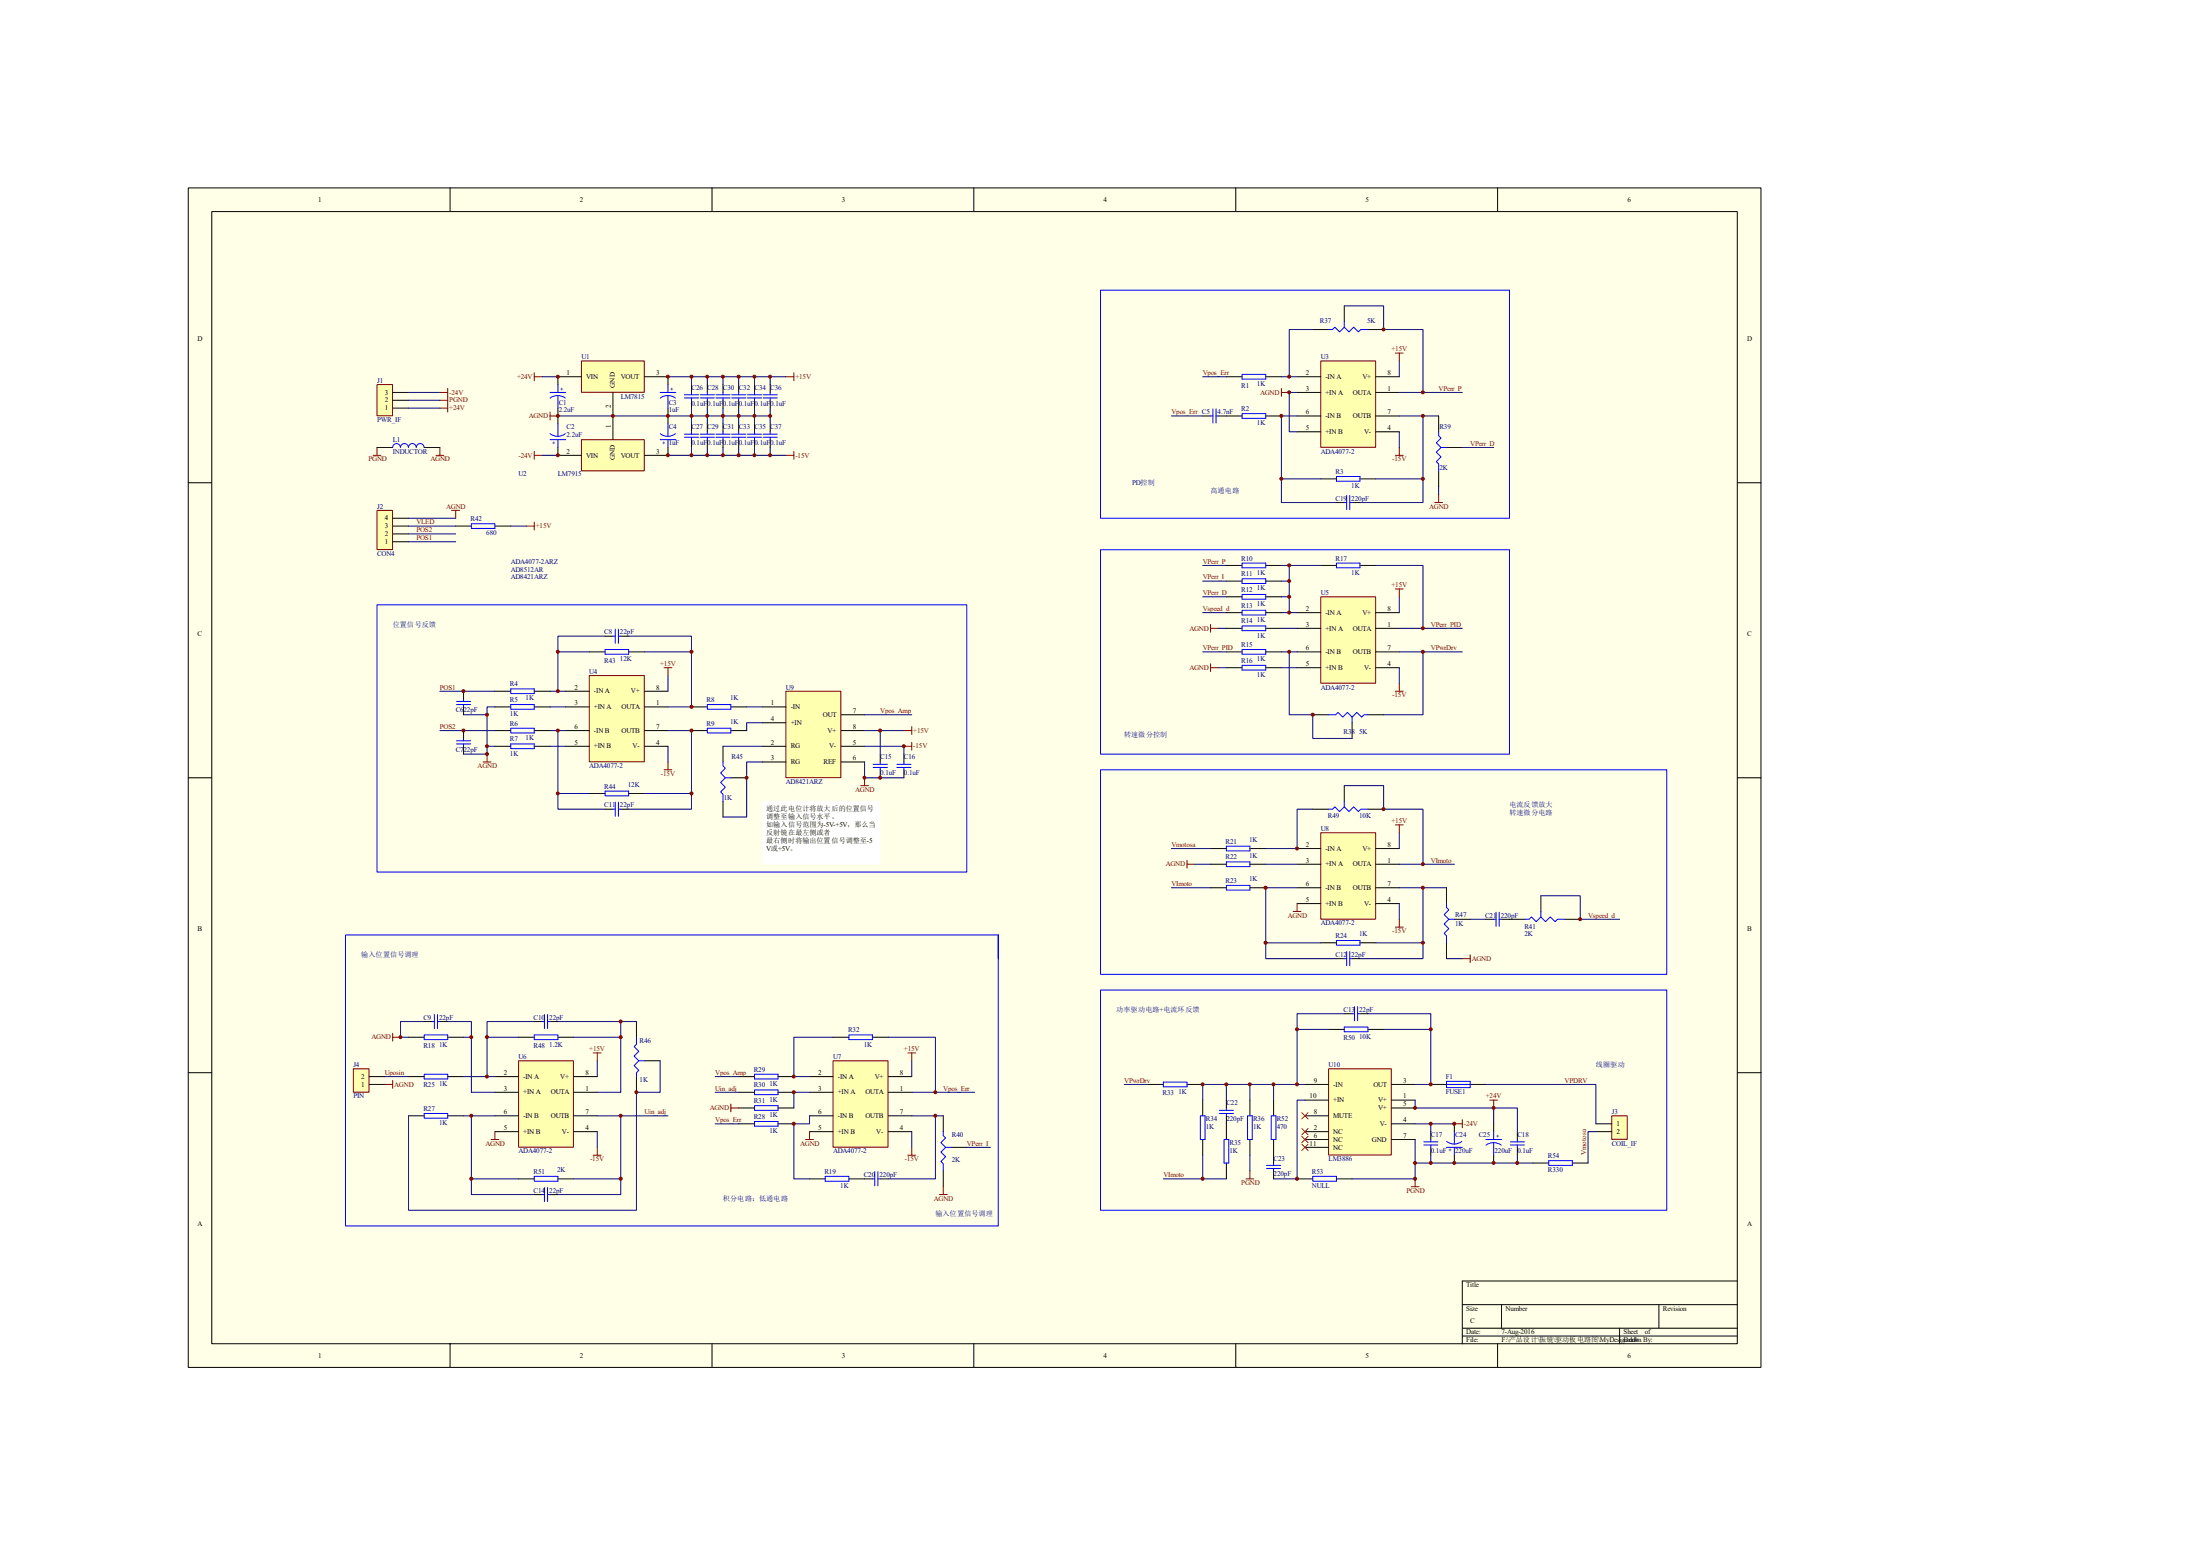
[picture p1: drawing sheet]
<svg xmlns="http://www.w3.org/2000/svg" width="297mm" height="210mm" viewBox="0 0 297 210" stroke-linecap="round" stroke-linejoin="round" font-family="sans-serif">
<path d="M25.4 25.4h212.4v159.1h-212.4z" fill="#ffffe8"/>
<g fill="none" stroke="#000" stroke-width=".14">
<path d="M25.4 25.4h212.4v159.1h-212.4zM28.6 28.6h206v152.7h-206zM60.8 25.4v3.2M96.1 25.4v3.2M131.5 25.4v3.2M166.9 25.4v3.2M202.2 25.4v3.2M25.4 65.2h3.2M234.6 65.2h3.2M25.4 105h3.2M234.6 105h3.2M25.4 144.8h3.2"/>
<path d="M234.6 144.8h3.2M197.4 176.1h37.2M197.4 179.2h37.2M202.7 176.1v3.1M218.7 179.2v2.2M224 176.1v3.1M234.6 172.9h-37.2v8.5M60.8 181.4v3.2M96.1 181.4v3.2M131.5 181.4v3.2M166.9 181.4v3.2M197.4 180.3h37.2"/>
<path d="M202.2 181.4v3.2"/>
</g>
<path d="M79.6 91.2h7.4v11.6h-7.4z" fill="#ffffb0"/>
<path d="M79.6 91.2h7.4v11.6h-7.4zM65.2 102.8h1.1M65.8 101.8v1" fill="none" stroke="#800000" stroke-width=".14"/>
<g fill="none" stroke="#000" stroke-width=".14">
<path d="M62.6 93.3v1M62.6 95.4v1.1M62.6 98.6v1.1M66.8 93.3h2.2M66.8 95.4h2.2M66.8 98.6h2.2M72.1 93.3h2.2M72.1 95.4h2.2M72.1 98.6h2.2M76.4 93.3h3.2M76.4 95.4h3.2M76.4 98.6h3.2"/>
<path d="M79.6 88h2.1M81.7 85.9h1.1M83.8 85.9h1.1M84.9 88h2.1M87 93.3h3.2M87 95.4h3.2M87 98.6h3.2M62.6 100.7v1.1M66.8 100.7h2.2M72.1 100.7h2.2M76.4 100.7h3.2M79.6 107.1h2.1"/>
<path d="M81.7 109.2h1.1M83.8 109.2h1.1M84.9 107.1h2.1M87 100.7h3.2"/>
</g>
<g fill="none" stroke="#00f" stroke-width=".14">
<path d="M61.6 95.1h1.9M61.6 94.7h1.9M61.6 100h1.9M62.6 94.3v.4M62.6 95.1v.3M62.6 99.7v.3M69 95.1h3.1v.6h-3.1zM69 98.3h3.1v.6h-3.1zM69 93h3.1v.6h-3.1zM81.7 87.7h3.2v.6h-3.2zM82.8 85.9h.3M83.1 84.9v1.9"/>
<path d="M83.5 84.9v1.9M83.5 85.9h.3M61.6 100.4h1.9M62.6 100.4v.3M69 100.4h3.1v.6h-3.1zM81.7 106.8h3.2v.6h-3.2zM82.8 109.2h.3M83.1 108.2v2M83.5 109.2h.3M83.5 108.2v2"/>
</g>
<g fill="none" stroke="#000080" stroke-width=".14">
<path d="M59.4 93.3h7.4M59.4 98.6h7.4M62.6 96.5h3.2M66.8 95.4h-1v6.4h-3.2M74.3 93.3h2.1M74.3 98.6h2.1M74.3 95.4h2.1M75.3 98.6v8.5h4.3M79.6 88h-4.3v5.3M81.7 85.9h-6.4v2.1M84.9 85.9h8.5v2.1M87 88h6.4v7.4h-3.2"/>
<path d="M90.2 98.6h3.2v8.5h-6.4M65.8 100.7h1M74.3 100.7h2.1M75.3 107.1v2.1h6.4M93.4 107.1v2.1h-8.5"/>
</g>
<path d="M106.1 93.3h7.4v11.6h-7.4z" fill="#ffffb0"/>
<path d="M89.7 90.1h1M90.2 90.1v1.1M106.1 93.3h7.4v11.6h-7.4zM122 98.6h1.1M123.1 98.1v1M89.7 103.9h1M90.2 102.8v1.1M116.2 106h1.1M116.7 105v1M122 100.7h1.1M123.1 100.2v1" fill="none" stroke="#800000" stroke-width=".14"/>
<g fill="none" stroke="#000" stroke-width=".14">
<path d="M93.4 95.4h2.1M93.4 98.6h2.1M98.7 95.4h2.1M98.7 98.6h2.1M102.9 95.4h3.2M102.9 97.5h3.2M113.6 96.5h3.1M113.6 98.6h3.1M97.6 100.7v2.1M97.6 108.1v2.2M98.7 105h2.1M102.9 100.7h3.2"/>
<path d="M102.9 102.8h3.2M113.6 100.7h3.1M113.6 102.8h3.1M118.8 101.8v1M118.8 103.9v1.1M122 101.8v1M122 103.9v1.1"/>
</g>
<path d="M95.5 95.1h3.2v.6h-3.2zM95.5 98.3h3.2v.6h-3.2zM97.6 102.8v.6l.3 .3-.6 .6 .6 .7-.6 .6 .6 .6-.6 .7 .3 .3v.9M97.9 105h.8M117.9 103.1h1.9M117.9 103.6h1.9M118.8 102.8v.3M118.8 103.6v.3M121.1 103.1h1.9M121.1 103.6h1.9M122 102.8v.3M122 103.6v.3" fill="none" stroke="#00f" stroke-width=".14"/>
<path d="M90.2 91.2v2.1M100.8 95.4h2.1M102.9 97.5h-2.1v1.1M116.7 98.6h5.3M116.7 96.5h6.4M118.8 98.6v3.2M90.2 100.7v2.1M97.6 100.7h5.3M102.9 102.8h-2.1v7.5h-3.2M116.7 102.8v2.2h5.3M116.7 100.7h5.3v1.1" fill="none" stroke="#000080" stroke-width=".14"/>
<path d="M50.9 51.9h2.1v4.2h-2.1z" fill="#ffffb0"/>
<path d="M50.9 51.9h2.1v4.2h-2.1zM59.4 53h1M59.4 55.1h1M59.4 54h1M60.4 52.4v3.2M50.4 61.4h1M50.9 60.4v1M58.9 61.4h1M59.4 60.4v1" fill="none" stroke="#800000" stroke-width=".14"/>
<path d="M53 55.1h2.2M53 54h2.2M53 53h2.2M50.9 60.4h2.1M57.3 60.4h2.1" fill="none" stroke="#000" stroke-width=".14"/>
<path d="M55.2 53h4.2M55.2 55.1h4.2M55.2 54h4.2" fill="none" stroke="#000080" stroke-width=".14"/>
<path d="M53 60.4a.52 .52 0 0 1 .5-.5 .52 .52 0 0 1 .6 .5M54.1 60.4a.53 .53 0 0 1 .5-.5 .53 .53 0 0 1 .5 .5M55.2 60.4a.52 .52 0 0 1 .5-.5 .52 .52 0 0 1 .5 .5 .53 .53 0 0 1 .5-.5 .53 .53 0 0 1 .6 .5" fill="none" stroke="#00f" stroke-width=".14"/>
<path d="M103 108.2h15.8v8.4h-15.8z" fill="#fff"/>
<path d="M102.9 108.1h15.9v8.5h-15.9z" fill="none" stroke="#fff" stroke-width=".14"/>
<path d="M78.5 59.4h8.5v4.1h-8.5z" fill="#ffffb0"/>
<path d="M78.5 59.3h8.5v4.2h-8.5z" fill="none" stroke="#800000" stroke-width=".14"/>
<path d="M82.8 56.1v3.2M75.3 61.4h3.2M87 61.4h3.2" fill="none" stroke="#000" stroke-width=".14"/>
<path d="M78.5 48.7h8.5v4.2h-8.5z" fill="#ffffb0"/>
<path d="M72.1 50.8h1.1M72.1 50.3v1.1M74.3 56.1h1M74.3 55.6v1.1M78.5 48.7h8.5v4.2h-8.5zM106.1 50.8h1.1M107.2 50.3v1.1M72.1 61.4h1.1M72.1 60.9v1.1M106.1 61.4h1.1M107.2 60.9v1.1" fill="none" stroke="#800000" stroke-width=".14"/>
<path d="M75.3 55.1v2.1M78.5 50.8h-3.2v1.1M82.8 53v3.1M87 50.8h3.2v1.1M90.2 55.1v2.1M75.3 60.4v1M90.2 60.4v1" fill="none" stroke="#000" stroke-width=".14"/>
<path d="M73.2 50.8h2.1M75.3 56.1h14.9M90.2 50.8h15.9M73.2 61.4h2.1M90.2 61.4h15.9" fill="none" stroke="#000080" stroke-width=".14"/>
<g fill="none" stroke="#00f" stroke-width=".14">
<path d="M74.3 58.5a1.64 1.64 0 0 0 2 0M74.3 53h2.1M74.3 59.3h2.1M74.3 53.7a1.73 1.73 0 0 1 2 0M75.3 51.9v1.1M75.3 53.4v1.7M75.3 57.2v1.7M75.3 59.3v1.1M89.1 53h2.1M89.1 59.3h2.1M89.2 58.5a1.61 1.61 0 0 0 2 0M89.2 53.7a1.69 1.69 0 0 1 2 0"/>
<path d="M90.2 51.9v1.1M90.2 53.4v1.7M90.2 57.2v1.7M90.2 59.3v1.1"/>
</g>
<path d="M217.6 150.6h2.1v3.2h-2.1z" fill="#ffffb0"/>
<path d="M217.6 150.6h2.1v3.2h-2.1z" fill="none" stroke="#800000" stroke-width=".14"/>
<path d="M207 157h2.1M212.3 157h2.1M215.5 151.7h2.1M215.5 152.7h2.1" fill="none" stroke="#000" stroke-width=".14"/>
<path d="M209.1 156.6h3.2v.7h-3.2z" fill="none" stroke="#00f" stroke-width=".14"/>
<path d="M179.4 144.3h8.5v11.6h-8.5z" fill="#ffffb0"/>
<path d="M168.2 159.1h1.1M168.8 158v1.1M179.4 144.2h8.5v11.7h-8.5zM191.1 159.1v1M196.4 151.7h1M197.4 151.1v1.1M201.1 148.5h1.1M201.7 148.5v1M190.5 160.1h1.1" fill="none" stroke="#800000" stroke-width=".14"/>
<g fill="none" stroke="#000" stroke-width=".14">
<path d="M179.4 138.9h2.1M181.5 136.8h1.1M183.6 136.8h1.1M184.7 138.9h2.1M155 146.3h2.1M160.3 146.3h2.1M162.4 148.5v2.1M162.4 153.8v2.1M165.6 148.5v1M165.6 150.6v3.2M165.6 157v2.1M168.8 148.5v2.1"/>
<path d="M168.8 153.8v2.1M176.2 146.3h3.2M176.2 148.5h3.2M176.2 153.8h3.2M176.2 150.6h3.2M176.2 152.7h3.2M176.2 154.8h3.2M187.9 146.3h3.2M187.9 148.5h3.2M187.9 153.8h3.2M187.9 151.7h3.2M187.9 149.5h3.2"/>
<path d="M193.2 146.3h2.1M193.2 152.7v1.1M193.2 154.8v1.1M196.4 151.7v1M196.4 155.9v1.1M198.5 146.3h2.1M201.7 151.7v1M201.7 155.9v1.1M204.9 152.7v1.1M204.9 154.8v1.1"/>
</g>
<g fill="none" stroke="#00f" stroke-width=".14">
<path d="M181.5 138.6h3.2v.6h-3.2zM182.6 136.8h.3M182.9 135.8v2M183.3 136.8h.3M183.3 135.8v2M157.1 146h3.2v.7h-3.2zM162.1 150.6h.6v3.2h-.6zM164.6 150.3h1.9M164.6 149.8h1.9M165.3 153.8h.6v3.2h-.6zM165.6 149.5v.3M165.6 150.3v.3"/>
<path d="M168.4 150.6h.7v3.2h-.7zM192.2 154.1h1.9M192.2 154.5h1.9M193.2 153.8v.3M193.2 154.5v.3M195.3 154.8h2.1M195.3 145.9h3.2v.9h-3.2zM195.3 146.3h3.2M195.3 154a1.64 1.64 0 0 0 2.1 0M196.4 152.7v1.7M196.4 154.8v1.1M200.6 153.8h2.1"/>
<path d="M200.6 154.5a1.73 1.73 0 0 1 2.1 0M201.7 152.7v1.1M201.7 154.2v1.7M203.9 154.1h1.9M203.9 154.5h1.9M204.9 153.8v.3M204.9 154.5v.3"/>
</g>
<g fill="none" stroke="#000080" stroke-width=".14">
<path d="M175.1 138.9h4.3M181.5 136.8h-6.4v9.5M184.7 136.8h8.5v9.5h-2.1M186.8 138.9h6.4M151.8 146.3h3.2M157.1 159.1h8.5M162.4 155.9v3.2M165.6 146.3v2.2M168.8 146.3v2.2M168.8 155.9v2.1M176.2 146.3h-13.8v2.2M191.1 153.8v3.2h13.8v-1.1"/>
<path d="M191.1 148.5v1h13.8v3.2M191.1 151.7h5.3M193.2 151.7v1M193.2 155.9v1.1M200.6 146.3h14.9v5.4M201.7 149.5v2.2M204.9 157h2.1M215.5 152.7h-1.1v4.3"/>
</g>
<path d="M175.8 152.3l.8 .8M175.8 153.4l.8 .8M175.8 154.4l.8 .9M176.6 152.3l-.8 .8M176.6 153.4l-.8 .8M176.6 154.4l-.8 .9" fill="none" stroke="#f00" stroke-width=".14"/>
<path d="M70 143.2h7.4v11.6h-7.4z" fill="#ffffb0"/>
<path d="M52 146.3h1M53 145.8v1.1M66.3 153.8h1M66.8 152.7v1.1M70 143.2h7.4v11.6h-7.4zM80.1 142.1h1.1M80.1 155.9h1.1M80.6 142.1v1.1M80.6 154.8v1.1" fill="none" stroke="#800000" stroke-width=".14"/>
<g fill="none" stroke="#000" stroke-width=".14">
<path d="M55.2 140h2.1M57.3 137.9h1M59.4 137.9h1M60.4 140h2.2M70 140h2.1M72.1 137.9h1.1M74.3 137.9h1M75.3 140h2.1M85.9 137.9v2.1M55.2 145.3h2.1M55.2 150.6h2.1M60.4 145.3h2.2"/>
<path d="M60.4 150.6h2.2M66.8 145.3h3.2M66.8 147.4h3.2M66.8 150.6h3.2M66.8 152.7h3.2M70 159.1h2.1M75.3 159.1h2.1M77.4 145.3h3.2M77.4 147.4h3.2M77.4 150.6h3.2M77.4 152.7h3.2M85.9 145.3v2.1"/>
<path d="M87 143.2h2.1M109.3 159.1h2.1M114.6 159.1h2.1"/>
</g>
<g fill="none" stroke="#00f" stroke-width=".14">
<path d="M57.3 139.7h3.1v.6h-3.1zM58.3 137.9h.3M58.6 136.9v1.9M59.1 137.9h.3M59.1 136.9v1.9M72.1 139.7h3.2v.6h-3.2zM73.2 137.9h.3M73.5 136.9v1.9M73.9 136.9v1.9M73.9 137.9h.4M85.9 140v.9l-.3 .3 .7 .7-.7 .6 .7 .7-.7 .6 .7 .6-.4 .4v.5M57.3 150.3h3.1v.6h-3.1z"/>
<path d="M57.3 145h3.1v.6h-3.1zM72.1 158.7h3.2v.7h-3.2zM86.3 143.2h.7M111.4 158.7h3.2v.7h-3.2z"/>
</g>
<path d="M54.1 140h1.1M60.4 137.9h3.2v9.5M62.6 140h1M70 140h-4.2v5.3M72.1 137.9h-6.3v2.1M75.3 137.9h8.5v2.1M77.4 140h6.4v7.4h-3.2M54.1 145.3h1.1M62.6 145.3h4.2M80.6 143.2v2.1M80.6 152.7v2.1M80.6 150.6h3.2v8.5h-6.4" fill="none" stroke="#000080" stroke-width=".14"/>
<g fill="#800000" stroke="#800000" stroke-width=".14">
<path d="M162.2 158.9h.3v.3h-.3z" fill-rule="evenodd"/>
<circle cx="201.7" cy="149.5" r=".2"/>
<circle cx="204.9" cy="156.9" r=".2"/>
<circle cx="193.2" cy="156.9" r=".2"/>
<circle cx="193.2" cy="151.6" r=".2"/>
<circle cx="193.2" cy="138.9" r=".2"/>
<circle cx="175.1" cy="138.9" r=".2"/>
</g>
<path d="M112.5 143.2h7.4v11.6h-7.4z" fill="#ffffb0"/>
<path d="M108.8 153.8h1M109.3 152.7v1.1M112.5 143.2h7.4v11.6h-7.4zM122.6 142.1h1M122.6 155.9h1M123.1 142.1v1.1M123.1 154.8v1.1" fill="none" stroke="#800000" stroke-width=".14"/>
<g fill="none" stroke="#000" stroke-width=".14">
<path d="M163.4 114.5h2.2M163.4 116.6h2.2M168.8 114.5h2.1M168.8 116.6h2.1M195.3 119.8v2.1M180.4 129.4h1.1M182.6 129.4h1M195.3 127.2v2.2M196.4 124.1h2.1M99.7 151.7h2.2M105 151.7h2.2M109.3 145.3h3.2"/>
<path d="M109.3 147.4h3.2M109.3 150.6h3.2M109.3 152.7h3.2M119.9 145.3h3.2M119.9 147.4h3.2M119.9 150.6h3.2M119.9 152.7h3.2M72.1 161.2h1.1M74.3 161.2h1"/>
</g>
<g fill="none" stroke="#00f" stroke-width=".14">
<path d="M50.9 81.6h79.6v36.1h-79.6zM165.6 114.2h3.2v.6h-3.2zM165.6 116.3h3.2v.6h-3.2zM134.8 126.2h-88.2v39.2h88.2v-39.2v3.2M148.6 133.6h76.4v29.7h-76.4zM181.5 129.4h.3M181.8 128.4v1.9M182.2 129.4h.4M182.2 128.4v1.9M195.3 121.9v.6l.3 .3-.6 .6 .6 .7-.6 .6 .6 .6-.6 .7 .3 .3v.9M195.6 124.1h.8M101.9 151.3h3.1v.7h-3.1z"/>
<path d="M73.2 161.2h.3M73.5 160.3v1.9M73.9 160.3v1.9M73.9 161.2h.4"/>
</g>
<path d="M66.8 150.6h-3.2v8.5h6.4M123.1 143.2v2.1M123.1 152.7v2.1" fill="none" stroke="#000080" stroke-width=".14"/>
<g fill="#800000" stroke="#800000" stroke-width=".14">
<circle cx="175.1" cy="146.3" r=".2"/>
<circle cx="168.7" cy="146.3" r=".2"/>
<circle cx="165.6" cy="146.3" r=".2"/>
</g>
<path d="M178.3 112.4h7.4v11.6h-7.4z" fill="#ffffb0"/>
<path d="M178.3 112.4h7.4v11.6h-7.4zM188.4 111.3h1.1M188.9 111.3v1.1M174.6 123h1.1M175.1 121.9v1.1M188.4 125.1h1.1M188.9 124.1v1M197.4 129.4h1.1M198.5 128.8v1.1" fill="none" stroke="#800000" stroke-width=".14"/>
<g fill="none" stroke="#000" stroke-width=".14">
<path d="M163.4 119.8h2.2M168.8 119.8h2.1M175.1 114.5h3.2M175.1 116.6h3.2M175.1 119.8h3.2M185.8 114.5h3.1M185.8 116.6h3.1M185.8 119.8h3.1M112.5 140h2.1M117.8 140h2.1M175.1 121.9h3.2M178.3 127.2h2.1"/>
<path d="M183.6 127.2h2.2M185.8 121.9h3.1M200.6 124.1h1.1M202.7 124.1h3.2M208 120.9v2.1M211.2 124.1h2.2M99.7 145.3h2.2M99.7 147.4h2.2M105 145.3h2.2M105 147.4h2.2"/>
</g>
<g fill="none" stroke="#000080" stroke-width=".14">
<path d="M158.2 114.5h5.2M158.2 119.8h5.2M170.9 116.6h4.2M175.1 119.8h-4.2v9.6h9.5M177.2 109.2h-2.1v5.3h-4.2M186.8 109.2h5.3v7.4h-3.2M188.9 112.4v2.1M188.9 119.8h3.2v9.6h-8.5M192.1 116.6h4.3M192.1 119.8h3.2M170.9 127.2h7.4M185.8 127.2h6.3"/>
<path d="M188.9 121.9v2.2M195.3 129.4h2.1M198.5 124.1h2.1M208 120.9h5.4v3.2h5.3M96.6 147.4h3.1M96.6 145.3h3.1M107.2 147.4h2.1M107.2 145.3h2.1M126.3 150.6v8.5h-6.4"/>
</g>
<path d="M148.6 103.9h76.4v27.6h-76.4zM165.6 119.5h3.2v.6h-3.2zM114.6 139.7h3.2v.6h-3.2zM180.4 126.9h3.2v.7h-3.2zM201.7 124.1h.3M202 123.1v1.9M202.4 124.1h.3M202.4 123.1v1.9M205.9 124.1h.6l.3-.4 .6 .7 .6-.7 .7 .7 .6-.7 .7 .7 .3-.3h.9M208 123v.7M101.9 145h3.1v.6h-3.1zM101.9 147.1h3.1v.6h-3.1z" fill="none" stroke="#00f" stroke-width=".14"/>
<g fill="#800000" stroke="#800000" stroke-width=".14">
<path d="M170.7 127.1h.3v.3h-.3z" fill-rule="evenodd"/>
<circle cx="192.1" cy="127.2" r=".2"/>
<circle cx="192.1" cy="119.8" r=".2"/>
</g>
<path d="M178.3 48.7h7.4v11.7h-7.4z" fill="#ffffb0"/>
<path d="M173 52.4v1.1M173 53h1.1M178.3 48.7h7.4v11.7h-7.4zM188.4 47.6h1.1M188.9 47.6v1.1M188.4 61.4h1.1M188.9 60.4v1" fill="none" stroke="#800000" stroke-width=".14"/>
<g fill="none" stroke="#000" stroke-width=".14">
<path d="M162.4 56.1h1M164.5 56.1h3.2M165.6 50.8h2.1M170.9 50.8h2.1M170.9 56.1h2.1M175.1 50.8h3.2M175.1 53h3.2M175.1 56.1h3.2M175.1 58.3h3.2M177.2 44.5h2.2M181.5 41.3v2.1M184.7 44.5h2.1"/>
<path d="M185.8 50.8h3.1M185.8 53h3.1M185.8 56.1h3.1M185.8 58.3h3.1M178.3 64.6h2.1M180.4 67.8h1.1M182.6 67.8h1M183.6 64.6h2.2"/>
</g>
<g fill="none" stroke="#00f" stroke-width=".14">
<path d="M163.4 56.1h.4M163.8 55.2v1.9M164.2 56.1h.3M164.2 55.2v1.9M167.7 50.5h3.2v.7h-3.2zM167.7 55.8h3.2v.7h-3.2zM179.4 44.5h.5l.3-.3 .7 .6 .6-.6 .6 .6 .7-.6 .6 .6 .3-.3h1M181.5 43.4v.8M180.4 64.3h3.2v.6h-3.2zM181.5 67.8h.3M181.8 66.9v1.9M182.2 67.8h.4"/>
<path d="M182.2 66.9v1.9"/>
</g>
<g fill="none" stroke="#000080" stroke-width=".14">
<path d="M158.2 56.1h4.2M162.4 50.8h3.2M173 50.8h2.1M175.1 56.1h-2.1v8.5h5.3M175.1 53h-1v5.3h1M177.2 44.5h-3.1v6.3M181.5 41.3h5.3v3.2h5.3v8.5h-3.2M188.9 48.7v2.1M188.9 58.3v2.1M188.9 56.1h5.3M192.1 53h5.3M192.1 56.1v8.5h-6.3"/>
<path d="M173 64.6v3.2h7.4M192.1 64.6v3.2h-8.5"/>
</g>
<path d="M178.3 80.6h7.4v11.6h-7.4z" fill="#ffffb0"/>
<g fill="none" stroke="#800000" stroke-width=".14">
<path d="M188.4 79.5h1.1M188.9 79.5v1M193.7 67.8h1.1M194.2 66.8v1M163.4 90.1h1.1M163.4 84.8h1.1M163.4 84.3v1M163.4 89.6v1M178.3 80.5h7.4v11.7h-7.4zM188.4 93.3h1.1M188.9 92.2v1.1M160.3 116.1v1.1"/>
<path d="M160.3 116.6h1M53 139.4v1.1M53 140h1.1M98.7 149.5h1M98.7 149v1.1"/>
</g>
<g fill="none" stroke="#000" stroke-width=".14">
<path d="M194.2 56.1v2.2M165.6 76.3h2.1M165.6 78.4h2.1M170.9 76.3h2.1M170.9 78.4h2.1M178.3 76.3h2.1M183.6 76.3h2.2M194.2 63.6v2.1M195.3 60.4h2.1M165.6 82.7h2.1M165.6 84.8h2.1M165.6 88h2.1"/>
<path d="M165.6 90.1h2.1M165.6 80.5h2.1M170.9 82.7h2.1M170.9 84.8h2.1M170.9 88h2.1M170.9 90.1h2.1M170.9 80.5h2.1M175.1 82.7h3.2M175.1 84.8h3.2M175.1 88h3.2M175.1 90.1h3.2M177.2 96.5h2.2"/>
<path d="M182.6 97.5v2.2M184.7 96.5h2.1M185.8 82.7h3.1M185.8 84.8h3.1M185.8 88h3.1M185.8 90.1h3.1M177.2 109.2h2.2M181.5 106v2.1M184.7 109.2h2.1M99.7 149.5h2.2M105 149.5h2.2M116.7 159.1h1.1"/>
<path d="M118.8 159.1h1.1M127.4 150.6v2.1M127.4 158v2.1M128.4 154.8h2.1M172 148.5v2.1M172 153.8v3.2M172 158v1.1M175.1 159.1h2.1M180.4 159.1h2.2"/>
</g>
<g fill="none" stroke="#00f" stroke-width=".14">
<path d="M148.6 39.2h55.2v30.7h-55.2zM194.2 58.3v.5l.4 .3-.7 .7 .7 .6-.7 .6 .7 .7-.7 .6 .3 .3v1M148.6 74.2h55.2v27.6h-55.2zM167.7 78.1h3.2v.6h-3.2zM167.7 76h3.2v.6h-3.2zM180.4 76h3.2v.6h-3.2zM194.6 60.4h.7M167.7 80.2h3.2v.7h-3.2zM167.7 82.4h3.2v.6h-3.2zM167.7 87.7h3.2v.6h-3.2zM167.7 89.8h3.2v.6h-3.2zM167.7 84.5h3.2v.6h-3.2z"/>
<path d="M179.4 96.5h.9l.4-.4 .6 .7 .6-.7 .7 .7 .6-.7 .7 .7 .3-.3h.5M182.6 96.8v.7M179.4 109.2h.5l.3-.3 .7 .6 .6-.6 .6 .6 .7-.6 .6 .6 .3-.3h1M181.5 108.1v.8M101.9 149.2h3.1v.6h-3.1zM117.8 159.1h.3M118.1 158.1v1.9M118.5 159.1h.3M118.5 158.1v1.9M127.4 152.7v.5l.3 .4-.7 .6 .7 .6-.7 .7 .7 .6-.7 .6 .4 .4v.9M127.7 154.8h.7M171 157.7h1.9"/>
<path d="M171 157.3h1.9M171.6 150.6h.7v3.2h-.7zM172 157v.3M172 157.7v.3M177.2 158.7h3.2v.7h-3.2z"/>
</g>
<g fill="none" stroke="#000080" stroke-width=".14">
<path d="M162.4 78.4h3.2M162.4 76.3h3.2M173 76.3h1.1M173 78.4h1.1M178.3 76.3h-4.2v6.4M185.8 76.3h6.3v8.5h-3.2M194.2 65.7v1.1M197.4 60.4h4.3M162.4 82.7h3.2M162.4 88h3.2M162.4 80.5h3.2M164.5 84.8h1.1"/>
<path d="M164.5 90.1h1.1M173 82.7h2.1M173 84.8h2.1M173 88h2.1M173 80.5h1.1M173 90.1h2.1M174.1 88v8.5h3.1v3.2h5.4M188.9 90.1v2.1M188.9 88h8.5M188.9 80.5v2.2M192.1 88v8.5h-5.3M192.1 84.8h5.3"/>
<path d="M161.3 116.6h2.1M181.5 106h5.3v3.2M57.3 137.9h-3.2v2.1M83.8 137.9h2.1M52 145.3h2.1M62.6 150.6h1M63.6 159.1v2.1h8.5M83.8 150.6h6.4M83.8 159.1v2.1h-8.5M89.1 143.2v4.2h-3.2v15.9h-30.7v-12.7M96.6 151.7h3.1M107.2 147.4v2.1"/>
<path d="M172 146.3v2.2M176.2 148.5h-1.1v10.6h-3.1M191.1 157v2.1h-8.5"/>
</g>
<g fill="#800000" stroke="#800000" stroke-width=".14">
<path d="M93.2 106.9h.3v.3h-.3z" fill-rule="evenodd"/>
<path d="M93.2 87.8h.3v.3h-.3z" fill-rule="evenodd"/>
<path d="M83.7 158.9h.2v.3h-.2z" fill-rule="evenodd"/>
<path d="M63.5 158.9h.3v.3h-.3z" fill-rule="evenodd"/>
<path d="M190.9 158.9h.3v.3h-.3z" fill-rule="evenodd"/>
<circle cx="192.1" cy="84.8" r=".2"/>
<circle cx="192.1" cy="88" r=".2"/>
<circle cx="174.1" cy="82.7" r=".2"/>
<circle cx="174.1" cy="52.9" r=".2"/>
<circle cx="192.1" cy="52.9" r=".2"/>
<circle cx="192.1" cy="64.6" r=".2"/>
<circle cx="173" cy="64.6" r=".2"/>
<circle cx="174.1" cy="50.8" r=".2"/>
<circle cx="65.8" cy="101.8" r=".2"/>
<circle cx="65.8" cy="100.7" r=".2"/>
<circle cx="65.8" cy="96.4" r=".2"/>
<circle cx="75.3" cy="107.1" r=".2"/>
<circle cx="75.3" cy="98.6" r=".2"/>
<circle cx="75.3" cy="88" r=".2"/>
<circle cx="75.3" cy="93.3" r=".2"/>
<circle cx="122" cy="100.7" r=".2"/>
<circle cx="116.7" cy="105" r=".2"/>
<circle cx="118.8" cy="98.6" r=".2"/>
<circle cx="65.8" cy="140" r=".2"/>
<circle cx="65.8" cy="145.3" r=".2"/>
<circle cx="63.6" cy="140" r=".2"/>
<circle cx="192.1" cy="56.1" r=".2"/>
<circle cx="192.1" cy="116.6" r=".2"/>
<circle cx="83.8" cy="140" r=".2"/>
<circle cx="83.8" cy="137.8" r=".2"/>
<circle cx="63.6" cy="150.6" r=".2"/>
<circle cx="83.8" cy="150.6" r=".2"/>
<circle cx="174.1" cy="76.3" r=".2"/>
<circle cx="54.1" cy="140" r=".2"/>
<circle cx="174.1" cy="88" r=".2"/>
<circle cx="174.1" cy="78.4" r=".2"/>
<circle cx="174.1" cy="80.5" r=".2"/>
<circle cx="171.9" cy="146.3" r=".2"/>
<circle cx="191.1" cy="156.9" r=".2"/>
</g>
<path d="M175.8 150.2l.8 .8M176.6 150.2l-.8 .8" fill="none" stroke="#f00" stroke-width=".14"/>
<path d="M50.9 68.9h2.1v5.3h-2.1z" fill="#ffffb0"/>
<path d="M50.9 68.9h2.1v5.3h-2.1zM61 68.9h1.1M61.5 68.9v1M71.1 71h1M72.1 70.5v1" fill="none" stroke="#800000" stroke-width=".14"/>
<path d="M53 73.1h2.2M53 72.1h2.2M53 71h2.2M53 69.9h2.2M61.5 71h2.1M66.8 71h2.2" fill="none" stroke="#000" stroke-width=".14"/>
<path d="M55.2 73.1h6.3M55.2 72.1h6.3M55.2 71h6.3M55.2 69.9h6.3M69 71h2.1" fill="none" stroke="#000080" stroke-width=".14"/>
<path d="M63.6 70.7h3.2v.6h-3.2z" fill="none" stroke="#00f" stroke-width=".14"/>
<g fill="#800000" stroke="#800000" stroke-width=".14">
<path d="M93.2 95.2h.3v.3h-.3z" fill-rule="evenodd"/>
<path d="M93.2 98.4h.3v.3h-.3z" fill-rule="evenodd"/>
<path d="M170.7 119.6h.3v.3h-.3z" fill-rule="evenodd"/>
<path d="M177.1 96.3h.3v.3h-.3z" fill-rule="evenodd"/>
<path d="M175 158.9h.3v.3h-.3z" fill-rule="evenodd"/>
<circle cx="62.6" cy="93.3" r=".2"/>
<circle cx="62.6" cy="98.6" r=".2"/>
<circle cx="100.8" cy="105" r=".2"/>
<circle cx="118.8" cy="105" r=".2"/>
<circle cx="75.3" cy="56.1" r=".2"/>
<circle cx="162.4" cy="146.3" r=".2"/>
<circle cx="85.9" cy="147.4" r=".2"/>
<circle cx="213.3" cy="124" r=".2"/>
<circle cx="173" cy="56.1" r=".2"/>
<circle cx="186.8" cy="44.5" r=".2"/>
<circle cx="186.8" cy="109.2" r=".2"/>
<circle cx="191.1" cy="149.5" r=".2"/>
<circle cx="75.3" cy="50.8" r=".2"/>
<circle cx="196.4" cy="156.9" r=".2"/>
<circle cx="196.4" cy="151.6" r=".2"/>
<circle cx="201.7" cy="156.9" r=".2"/>
<circle cx="175.1" cy="114.5" r=".2"/>
<circle cx="193.2" cy="146.3" r=".2"/>
</g>
<path d="M47.7 144.3h2.1v3.1h-2.1z" fill="#ffffb0"/>
<path d="M47.7 144.2h2.1v3.2h-2.1zM126.8 161.2h1.1M127.4 160.1v1.1" fill="none" stroke="#800000" stroke-width=".14"/>
<g fill="none" stroke="#000" stroke-width=".14">
<path d="M93.4 51.9v1.1M93.4 54v1.1M93.4 57.2v1.1M93.4 59.3v1.1M95.5 51.9v1.1M95.5 54v1.1M95.5 57.2v1.1M95.5 59.3v1.1M97.6 51.9v1.1M97.6 54v1.1M97.6 57.2v1.1M97.6 59.3v1.1"/>
<path d="M99.7 51.9v1.1M99.7 54v1.1M99.7 57.2v1.1M99.7 59.3v1.1M101.9 51.9v1.1M101.9 54v1.1M101.9 57.2v1.1M101.9 59.3v1.1M104 51.9v1.1M104 54v1.1M104 57.2v1.1M104 59.3v1.1"/>
<path d="M49.8 146.3h2.2M49.8 145.3h2.2"/>
</g>
<g fill="none" stroke="#00f" stroke-width=".14">
<path d="M92.4 53.3h1.9M92.4 53.7h1.9M92.4 58.6h1.9M92.4 59h1.9M93.4 53v.3M93.4 53.7v.3M93.4 58.3v.3M93.4 59v.3M94.5 53.3h2M94.5 53.7h2M94.5 58.6h2M94.5 59h2"/>
<path d="M95.5 53v.3M95.5 53.7v.3M95.5 58.3v.3M95.5 59v.3M96.7 53.3h1.9M96.7 53.7h1.9M96.7 58.6h1.9M96.7 59h1.9M97.6 53v.3M97.6 53.7v.3M97.6 58.3v.3M97.6 59v.3"/>
<path d="M98.8 53.3h1.9M98.8 53.7h1.9M98.8 58.6h1.9M98.8 59h1.9M99.7 53v.3M99.7 53.7v.3M99.7 58.3v.3M99.7 59v.3M100.9 53.3h1.9M100.9 53.7h1.9M100.9 58.6h1.9M100.9 59h1.9"/>
<path d="M101.9 53v.3M101.9 53.7v.3M101.9 58.3v.3M101.9 59v.3M103 53.3h1.9M103 53.7h1.9M103 58.6h1.9M103 59h1.9M104 53v.3M104 53.7v.3M104 58.3v.3M104 59v.3"/>
</g>
<g fill="#800000" stroke="#800000" stroke-width=".14">
<path d="M93.2 61.3h.3v.3h-.3z" fill-rule="evenodd"/>
<path d="M99.6 61.3h.3v.3h-.3z" fill-rule="evenodd"/>
<path d="M93.2 50.7h.3v.3h-.3z" fill-rule="evenodd"/>
<path d="M99.6 50.7h.3v.3h-.3z" fill-rule="evenodd"/>
<path d="M99.6 56h.3v.3h-.3z" fill-rule="evenodd"/>
<path d="M93.2 56h.3v.3h-.3z" fill-rule="evenodd"/>
<circle cx="90.2" cy="50.8" r=".2"/>
<circle cx="95.5" cy="61.4" r=".2"/>
<circle cx="97.6" cy="61.4" r=".2"/>
<circle cx="101.9" cy="61.4" r=".2"/>
<circle cx="104" cy="61.4" r=".2"/>
<circle cx="95.5" cy="50.8" r=".2"/>
<circle cx="97.6" cy="50.8" r=".2"/>
<circle cx="101.9" cy="50.8" r=".2"/>
<circle cx="104" cy="50.8" r=".2"/>
<circle cx="90.2" cy="56.1" r=".2"/>
<circle cx="104" cy="56.1" r=".2"/>
<circle cx="101.9" cy="56.1" r=".2"/>
<circle cx="97.6" cy="56.1" r=".2"/>
<circle cx="95.5" cy="56.1" r=".2"/>
<circle cx="107.2" cy="147.4" r=".2"/>
<circle cx="126.3" cy="147.4" r=".2"/>
<circle cx="107.2" cy="145.3" r=".2"/>
<circle cx="107.2" cy="151.6" r=".2"/>
<circle cx="126.3" cy="150.6" r=".2"/>
<circle cx="75.3" cy="61.4" r=".2"/>
<circle cx="82.7" cy="56.1" r=".2"/>
<circle cx="90.2" cy="61.4" r=".2"/>
</g>
<g fill="none" stroke="#000080" stroke-width=".14">
<path d="M90.2 56.1h13.8M93.4 50.8v1.1M93.4 55.1v2.1M95.5 50.8v1.1M95.5 55.1v2.1M97.6 50.8v1.1M97.6 55.1v2.1M99.7 50.8v1.1M99.7 55.1v2.1M101.9 50.8v1.1M101.9 55.1v2.1M104 50.8v1.1"/>
<path d="M104 55.1v2.1M93.4 60.4v1M95.5 60.4v1M97.6 60.4v1M99.7 60.4v1M101.9 60.4v1M104 60.4v1M112.5 140h-5.3v5.3M119.9 140h6.4v7.4M63.6 147.4h3.2M109.3 150.6v1.1h-2.1v7.4h2.1M123.1 150.6h4.3"/>
<path d="M123.1 147.4h8.5M130.5 154.8h3.2"/>
</g>
<g font-size="1">
<text x="42.9" y="27.2">1</text>
<text x="78.3" y="27.2">2</text>
<text x="113.7" y="27.2">3</text>
<text x="149" y="27.2">4</text>
<text x="184.4" y="27.2">5</text>
<text x="219.7" y="27.2">6</text>
<text x="26.7" y="46">D</text>
<text x="235.9" y="46">D</text>
<text x="52" y="53.3">3</text>
<text x="76.5" y="50.6">1</text>
<text x="79.1" y="51.1">VIN</text>
<text x="83" y="52.3" transform="rotate(-90 83 52.3)">GND</text>
<text x="83.8" y="51.1">VOUT</text>
<text x="88.6" y="50.6">3</text>
<text x="176.3" y="50.6">2</text>
<text x="176.3" y="52.7">3</text>
<text x="179" y="51.1">-IN A</text>
<text x="179" y="53.3">+IN A</text>
<text x="182.7" y="53.3">OUTA</text>
<text x="184" y="51.1">V+</text>
<text x="187.3" y="50.6">8</text>
<text x="187.3" y="52.7">1</text>
<text x="52" y="55.4">1</text>
<text x="52" y="54.3">2</text>
<text x="82.5" y="57.7" transform="rotate(-90 82.5 57.7)">1</text>
<text x="82.5" y="55.1" transform="rotate(-90 82.5 55.1)">2</text>
<text x="176.3" y="55.9">6</text>
<text x="176.3" y="58">5</text>
<text x="179" y="56.4">-IN B</text>
<text x="179" y="58.5">+IN B</text>
<text x="182.7" y="56.4">OUTB</text>
<text x="184.2" y="58.5">V-</text>
<text x="187.3" y="55.9">7</text>
<text x="187.3" y="58">4</text>
<text x="76.5" y="61.2">2</text>
<text x="79.1" y="61.7">VIN</text>
<text x="83" y="62.1" transform="rotate(-90 83 62.1)">GND</text>
<text x="83.8" y="61.7">VOUT</text>
<text x="88.6" y="61.2">3</text>
<text x="52" y="71.3">3</text>
<text x="52" y="70.2">4</text>
<text x="52" y="73.4">1</text>
<text x="52" y="72.3">2</text>
<text x="176.3" y="82.4">2</text>
<text x="179" y="83">-IN A</text>
<text x="184" y="83">V+</text>
<text x="187.3" y="82.4">8</text>
<text x="26.7" y="85.8">C</text>
<text x="176.3" y="84.6">3</text>
<text x="176.3" y="87.7">6</text>
<text x="176.3" y="89.9">5</text>
<text x="179" y="85.1">+IN A</text>
<text x="179" y="88.3">-IN B</text>
<text x="182.7" y="85.1">OUTA</text>
<text x="182.7" y="88.3">OUTB</text>
<text x="187.3" y="84.6">1</text>
<text x="187.3" y="87.7">7</text>
<text x="187.3" y="89.9">4</text>
<text x="235.9" y="85.8">C</text>
<text x="77.6" y="93">2</text>
<text x="77.6" y="95.2">3</text>
<text x="80.2" y="93.6">-IN A</text>
<text x="80.2" y="95.7">+IN A</text>
<text x="83.9" y="95.7">OUTA</text>
<text x="85.2" y="93.6">V+</text>
<text x="88.6" y="93">8</text>
<text x="88.6" y="95.2">1</text>
<text x="104.1" y="95.2">1</text>
<text x="106.8" y="95.7">-IN</text>
<text x="179" y="90.4">+IN B</text>
<text x="184.2" y="90.4">V-</text>
<text x="77.6" y="98.4">6</text>
<text x="77.6" y="100.5">5</text>
<text x="80.2" y="98.9">-IN B</text>
<text x="80.2" y="101">+IN B</text>
<text x="83.9" y="98.9">OUTB</text>
<text x="85.4" y="101">V-</text>
<text x="88.6" y="100.5">4</text>
<text x="88.6" y="98.4">7</text>
<text x="104.1" y="100.5">2</text>
<text x="104.1" y="97.3">4</text>
<text x="106.8" y="101">RG</text>
<text x="106.8" y="97.8">+IN</text>
<text x="111.1" y="96.8">OUT</text>
<text x="111.7" y="98.9">V+</text>
<text x="111.9" y="101">V-</text>
<text x="115.1" y="98.4">8</text>
<text x="115.1" y="100.5">5</text>
<text x="115.1" y="96.2">7</text>
<text x="104.1" y="102.6">3</text>
<text x="106.8" y="103.1">RG</text>
<text x="111.2" y="103.1">REF</text>
<text x="115.1" y="102.6">6</text>
<text x="103.5" y="112.7">反射镜在最左侧或者</text>
<text x="103.5" y="113.7">最右侧时将输出位置信号调整至-5</text>
<text x="103.5" y="109.5">通过此电位计将放大后的位置信号</text>
<text x="103.5" y="110.6">调整至输入信号水平。</text>
<text x="103.5" y="111.6">如输入信号范围为-5V-+5V，那么当</text>
<text x="103.5" y="114.8">V或+5V。</text>
<text x="176.3" y="114.3">2</text>
<text x="176.3" y="116.4">3</text>
<text x="176.3" y="119.6">6</text>
<text x="179" y="114.8">-IN A</text>
<text x="179" y="116.9">+IN A</text>
<text x="182.7" y="116.9">OUTA</text>
<text x="184" y="114.8">V+</text>
<text x="187.3" y="114.3">8</text>
<text x="187.3" y="116.4">1</text>
<text x="187.3" y="119.6">7</text>
<text x="26.7" y="125.6">B</text>
<text x="176.3" y="121.7">5</text>
<text x="179" y="120.1">-IN B</text>
<text x="179" y="122.2">+IN B</text>
<text x="182.7" y="120.1">OUTB</text>
<text x="184.2" y="122.2">V-</text>
<text x="187.3" y="121.7">4</text>
<text x="235.9" y="125.6">B</text>
<text x="48.8" y="146.6">1</text>
<text x="48.8" y="145.6">2</text>
<text x="68" y="145.1">2</text>
<text x="68" y="147.2">3</text>
<text x="70.7" y="145.6">-IN A</text>
<text x="70.7" y="147.7">+IN A</text>
<text x="74.4" y="147.7">OUTA</text>
<text x="75.6" y="145.6">V+</text>
<text x="79" y="147.2">1</text>
<text x="79" y="145.1">8</text>
<text x="110.5" y="145.1">2</text>
<text x="110.5" y="147.2">3</text>
<text x="113.1" y="145.6">-IN A</text>
<text x="113.1" y="147.7">+IN A</text>
<text x="116.8" y="147.7">OUTA</text>
<text x="118.1" y="145.6">V+</text>
<text x="121.5" y="145.1">8</text>
<text x="121.5" y="147.2">1</text>
<text x="176.8" y="148.2">10</text>
<text x="177.4" y="146.1">9</text>
<text x="180" y="146.6">-IN</text>
<text x="180" y="148.8">+IN</text>
<text x="185.4" y="146.6">OUT</text>
<text x="186.1" y="149.8">V+</text>
<text x="186.1" y="148.8">V+</text>
<text x="189.5" y="149.3">5</text>
<text x="189.5" y="148.2">1</text>
<text x="189.5" y="146.1">3</text>
<text x="68" y="150.3">6</text>
<text x="68" y="152.5">5</text>
<text x="70.7" y="150.9">-IN B</text>
<text x="70.7" y="153">+IN B</text>
<text x="74.4" y="150.9">OUTB</text>
<text x="75.9" y="153">V-</text>
<text x="79" y="150.3">7</text>
<text x="79" y="152.5">4</text>
<text x="110.5" y="150.3">6</text>
<text x="110.5" y="152.5">5</text>
<text x="113.1" y="150.9">-IN B</text>
<text x="113.1" y="153">+IN B</text>
<text x="116.8" y="150.9">OUTB</text>
<text x="118.3" y="153">V-</text>
<text x="121.5" y="152.5">4</text>
<text x="121.5" y="150.3">7</text>
<text x="176.8" y="154.6">11</text>
<text x="177.4" y="150.3">8</text>
<text x="177.4" y="153.5">6</text>
<text x="177.4" y="152.5">2</text>
<text x="180" y="150.9">MUTE</text>
<text x="180" y="154.1">NC</text>
<text x="180" y="153">NC</text>
<text x="180" y="155.1">NC</text>
<text x="185.2" y="154.1">GND</text>
<text x="186.3" y="151.9">V-</text>
<text x="189.5" y="153.5">7</text>
<text x="189.5" y="151.4">4</text>
<text x="218.2" y="151.9">1</text>
<text x="218.2" y="153">2</text>
<text x="26.7" y="165.4">A</text>
<text x="235.9" y="165.4">A</text>
<text x="198" y="173.7">Title</text>
<text x="198" y="176.9">Size</text>
<text x="198.5" y="178.5">C</text>
<text x="203.3" y="176.9">Number</text>
<text x="224.5" y="176.9">Revision</text>
<text x="42.9" y="183.3">1</text>
<text x="78.3" y="183.3">2</text>
<text x="113.7" y="183.3">3</text>
<text x="149" y="183.3">4</text>
<text x="184.4" y="183.3">5</text>
<text x="198" y="180.1">Date:</text>
<text x="198" y="181.1">File:</text>
<text x="202.7" y="181.1">F:\产品设计\振镜\驱动板电路图\MyDesign.ddb</text>
<text x="202.7" y="180.1">7-Aug-2016</text>
<text x="219.2" y="181.1">Drawn By:</text>
<text x="219.2" y="180.1">Sheet</text>
<text x="219.7" y="183.3">6</text>
<text x="222.1" y="180.1">of</text>
</g>
<g font-size="1" fill="#000080">
<text x="178.2" y="43.6">R37</text>
<text x="184.6" y="43.6">5K</text>
<text x="50.9" y="51.7">J1</text>
<text x="78.5" y="48.5">U1</text>
<text x="83.8" y="53.8">LM7815</text>
<text x="93.4" y="52.6">C26 C28 C30 C32 C34 C36</text>
<text x="167.6" y="52.3">R1</text>
<text x="169.7" y="52.1">1K</text>
<text x="178.3" y="48.5">U3</text>
<text x="50.9" y="57">PWR_IF</text>
<text x="53" y="59.6">L1</text>
<text x="75.4" y="54.6">C1</text>
<text x="75.4" y="55.6">2.2uF</text>
<text x="76.5" y="57.9">C2</text>
<text x="76.5" y="59">2.2uF</text>
<text x="90.3" y="54.6">C3</text>
<text x="90.3" y="55.6">1uF</text>
<text x="90.3" y="57.9">C4</text>
<text x="93.4" y="54.7">0.1uF0.1uF0.1uF0.1uF0.1uF0.1uF</text>
<text x="93.4" y="57.9">C27 C29 C31 C33 C35 C37</text>
<text x="164.4" y="55.9">4.7nF</text>
<text x="167.6" y="55.5">R2</text>
<text x="169.7" y="57.4">1K</text>
<text x="194.3" y="57.9">R39</text>
<text x="53" y="61.2">INDUCTOR</text>
<text x="70" y="64.3">U2</text>
<text x="75.3" y="64.2">LM7915</text>
<text x="90.3" y="60">1uF</text>
<text x="93.4" y="60">0.1uF0.1uF0.1uF0.1uF0.1uF0.1uF</text>
<text x="152.8" y="65.4">PD控制</text>
<text x="178.3" y="61.2">ADA4077-2</text>
<text x="180.3" y="64">R3</text>
<text x="182.5" y="65.9">1K</text>
<text x="194.3" y="63.4">2K</text>
<text x="50.9" y="68.6">J2</text>
<text x="63.5" y="70.3">R42</text>
<text x="163.4" y="66.5">高通电路</text>
<text x="180.3" y="67.6">C19 220pF</text>
<text x="50.9" y="75">CON4</text>
<text x="65.7" y="72.2">680</text>
<text x="69" y="76.1">ADA4077-2ARZ</text>
<text x="69" y="77.1">AD8512AR</text>
<text x="167.6" y="77.8">R11</text>
<text x="167.6" y="75.6">R10</text>
<text x="169.7" y="77.6">1K</text>
<text x="180.3" y="75.6">R17</text>
<text x="182.5" y="77.6">1K</text>
<text x="69" y="78.2">AD8421ARZ</text>
<text x="167.6" y="79.9">R12</text>
<text x="167.6" y="82">R13</text>
<text x="169.7" y="81.8">1K</text>
<text x="169.7" y="83.9">1K</text>
<text x="169.7" y="79.7">1K</text>
<text x="178.3" y="80.3">U5</text>
<text x="53" y="84.6">位置信号反馈</text>
<text x="81.6" y="89.4">R43</text>
<text x="81.6" y="85.6">C8</text>
<text x="83.7" y="89.2">12K</text>
<text x="83.7" y="85.6">22pF</text>
<text x="167.6" y="87.3">R15</text>
<text x="167.6" y="89.4">R16</text>
<text x="167.6" y="84.1">R14</text>
<text x="169.7" y="89.2">1K</text>
<text x="169.7" y="86">1K</text>
<text x="68.9" y="94.7">R5</text>
<text x="68.9" y="92.6">R4</text>
<text x="71" y="94.5">1K</text>
<text x="79.6" y="90.9">U4</text>
<text x="95.4" y="94.7">R8</text>
<text x="98.6" y="94.5">1K</text>
<text x="106.1" y="93">U9</text>
<text x="169.7" y="91.4">1K</text>
<text x="178.3" y="93">ADA4077-2</text>
<text x="61.5" y="96.1">C622pF</text>
<text x="61.5" y="101.4">C722pF</text>
<text x="68.9" y="96.6">1K</text>
<text x="68.9" y="100.1">R7</text>
<text x="68.9" y="102">1K</text>
<text x="68.9" y="97.9">R6</text>
<text x="71" y="99.8">1K</text>
<text x="95.4" y="97.9">R9</text>
<text x="98.6" y="97.7">1K</text>
<text x="151.8" y="99.4">转速微分控制</text>
<text x="181.4" y="99">R38 5K</text>
<text x="79.6" y="103.7">ADA4077-2</text>
<text x="81.6" y="106.4">R44</text>
<text x="84.8" y="106.2">12K</text>
<text x="98.8" y="102.5">R45</text>
<text x="106.1" y="105.8">AD8421ARZ</text>
<text x="118.8" y="102.5">C15</text>
<text x="118.8" y="104.6">0.1uF</text>
<text x="122" y="102.5">C16</text>
<text x="122" y="104.6">0.1uF</text>
<text x="81.6" y="109">C11 22pF</text>
<text x="97.7" y="108">1K</text>
<text x="165.5" y="113.9">R21</text>
<text x="168.7" y="113.6">1K</text>
<text x="178.3" y="112.1">U8</text>
<text x="179.3" y="110.4">R49</text>
<text x="183.5" y="110.4">10K</text>
<text x="203.8" y="109">电流反馈放大</text>
<text x="203.8" y="110">转速微分电路</text>
<text x="165.5" y="116">R22</text>
<text x="165.5" y="119.1">R23</text>
<text x="168.7" y="115.8">1K</text>
<text x="168.7" y="118.9">1K</text>
<text x="178.3" y="124.9">ADA4077-2</text>
<text x="196.5" y="123.7">R47</text>
<text x="196.5" y="125">1K</text>
<text x="200.5" y="123.8">C21 220pF</text>
<text x="205.8" y="125.3">R41</text>
<text x="48.8" y="129.1">输入位置信号调理</text>
<text x="180.3" y="129.1">C12 22pF</text>
<text x="180.3" y="126.6">R24</text>
<text x="183.5" y="126.4">1K</text>
<text x="205.8" y="126.4">2K</text>
<text x="57.2" y="137.6">C9</text>
<text x="59.3" y="137.6">22pF</text>
<text x="72" y="137.6">C10 22pF</text>
<text x="150.7" y="136.6">功率驱动电路+电流环反馈</text>
<text x="181.4" y="136.6">C13 22pF</text>
<text x="47.7" y="144">J4</text>
<text x="57.2" y="141.4">R18</text>
<text x="59.3" y="141.2">1K</text>
<text x="70" y="142.9">U6</text>
<text x="72" y="141.4">R48</text>
<text x="74.2" y="141.2">1.2K</text>
<text x="86.4" y="140.7">R46</text>
<text x="112.5" y="142.9">U7</text>
<text x="114.5" y="139.3">R32</text>
<text x="116.6" y="141.2">1K</text>
<text x="179.4" y="144">U10</text>
<text x="181.4" y="140.4">R50</text>
<text x="183.5" y="140.2">10K</text>
<text x="215.5" y="144">线圈驱动</text>
<text x="47.7" y="148.2">PIN</text>
<text x="57.2" y="149.9">R27</text>
<text x="57.2" y="146.7">R25</text>
<text x="59.3" y="146.5">1K</text>
<text x="86.4" y="146">1K</text>
<text x="101.8" y="144.6">R29</text>
<text x="101.8" y="146.7">R30</text>
<text x="101.8" y="148.9">R31</text>
<text x="103.9" y="146.5">1K</text>
<text x="103.9" y="148.7">1K</text>
<text x="157" y="147.8">R33</text>
<text x="159.1" y="147.6">1K</text>
<text x="165.6" y="149.2">C22</text>
<text x="195.2" y="145.6">F1</text>
<text x="195.2" y="147.7">FUSE1</text>
<text x="59.3" y="151.8">1K</text>
<text x="70" y="155.7">ADA4077-2</text>
<text x="101.8" y="151">R28</text>
<text x="103.9" y="152.9">1K</text>
<text x="103.9" y="150.8">1K</text>
<text x="112.5" y="155.7">ADA4077-2</text>
<text x="128.5" y="153.4">R40</text>
<text x="162.8" y="151.3">R34</text>
<text x="162.8" y="152.4">1K</text>
<text x="165.6" y="151.3">220pF</text>
<text x="166" y="154.5">R35</text>
<text x="166" y="155.6">1K</text>
<text x="169.2" y="151.3">R36</text>
<text x="169.2" y="152.4">1K</text>
<text x="172.4" y="151.3">R52</text>
<text x="172.4" y="152.4">470</text>
<text x="193.2" y="153.4">C17</text>
<text x="193.2" y="155.6">0.1uF</text>
<text x="196.5" y="153.4">C24</text>
<text x="196.5" y="155.6">220uF</text>
<text x="199.7" y="153.4">C25</text>
<text x="201.8" y="155.6">220uF</text>
<text x="204.9" y="153.4">C18</text>
<text x="204.9" y="155.6">0.1uF</text>
<text x="217.6" y="150.3">J3</text>
<text x="217.6" y="154.6">COIL_IF</text>
<text x="72" y="158.4">R51</text>
<text x="72" y="161">C14 22pF</text>
<text x="75.2" y="158.2">2K</text>
<text x="111.3" y="158.4">R19</text>
<text x="113.5" y="160.3">1K</text>
<text x="116.6" y="158.8">C20 220pF</text>
<text x="128.5" y="156.8">2K</text>
<text x="172" y="156.6">C23</text>
<text x="172" y="158.7">220pF</text>
<text x="177.1" y="158.4">R53</text>
<text x="177.1" y="160.3">NULL</text>
<text x="179.4" y="156.7">LM3886</text>
<text x="209" y="156.3">R54</text>
<text x="209" y="158.2">R330</text>
<text x="97.6" y="162">积分电路：低通电路</text>
<text x="126.3" y="164.1">输入位置信号调理</text>
</g>
<g font-size="1" fill="#800000">
<text x="187.9" y="47.4">+15V</text>
<text x="60.7" y="53.3">-24V</text>
<text x="69.8" y="51.1">+24V</text>
<text x="107.4" y="51.1">+15V</text>
<text x="162.4" y="50.6">Vpos_Err</text>
<text x="170.1" y="53.3">AGND</text>
<text x="194.2" y="52.7">VPerr_P</text>
<text x="60.7" y="55.4">+24V</text>
<text x="60.7" y="54.3">PGND</text>
<text x="71.4" y="56.4">AGND</text>
<text x="158.2" y="55.9">Vpos_Err C5</text>
<text x="49.7" y="62.3">PGND</text>
<text x="58.1" y="62.3">AGND</text>
<text x="70" y="61.7">-24V</text>
<text x="107.4" y="61.7">-15V</text>
<text x="188" y="62.3">-15V</text>
<text x="198.5" y="60.2">VPerr_D</text>
<text x="56.2" y="71.8">POS2</text>
<text x="56.2" y="70.8">VLED</text>
<text x="60.2" y="68.6">AGND</text>
<text x="72.3" y="71.3">+15V</text>
<text x="193" y="68.6">AGND</text>
<text x="56.2" y="72.9">POS1</text>
<text x="162.4" y="76.1">VPerr_P</text>
<text x="162.4" y="82.4">Vspeed_d</text>
<text x="162.4" y="78.2">VPerr_I</text>
<text x="162.4" y="80.3">VPerr_D</text>
<text x="187.9" y="79.2">+15V</text>
<text x="89.1" y="89.9">+15V</text>
<text x="160.6" y="85.1">AGND</text>
<text x="162.4" y="87.7">VPerr_PID</text>
<text x="193.2" y="84.6">VPerr_PID</text>
<text x="193.2" y="87.7">VPwrDrv</text>
<text x="59.4" y="93">POS1</text>
<text x="160.6" y="90.4">AGND</text>
<text x="188" y="94.1">-15V</text>
<text x="59.4" y="98.4">POS2</text>
<text x="118.8" y="96.2">Vpos_Amp</text>
<text x="123.3" y="98.9">+15V</text>
<text x="123.3" y="101">-15V</text>
<text x="64.5" y="103.7">AGND</text>
<text x="89.2" y="104.7">-15V</text>
<text x="115.5" y="106.8">AGND</text>
<text x="187.9" y="111.1">+15V</text>
<text x="157.4" y="116.9">AGND</text>
<text x="158.2" y="114.3">Vmotosa</text>
<text x="158.2" y="119.6">VImoto</text>
<text x="193.2" y="116.4">VImoto</text>
<text x="173.9" y="123.8">AGND</text>
<text x="188" y="125.9">-15V</text>
<text x="214.4" y="123.8">Vspeed_d</text>
<text x="198.7" y="129.7">AGND</text>
<text x="50.2" y="140.3">AGND</text>
<text x="79.6" y="141.9">+15V</text>
<text x="122" y="141.9">+15V</text>
<text x="52" y="145.1">Uposin</text>
<text x="53.2" y="146.6">AGND</text>
<text x="95.8" y="149.8">AGND</text>
<text x="96.6" y="147.2">Uin_adj</text>
<text x="96.6" y="145.1">Vpos_Amp</text>
<text x="127.4" y="147.2">Vpos_Err</text>
<text x="151.8" y="146.1">VPwrDrv</text>
<text x="200.6" y="148.2">+24V</text>
<text x="211.2" y="146.1">VPDRV</text>
<text x="65.5" y="154.6">AGND</text>
<text x="87" y="150.3">Uin_adj</text>
<text x="96.6" y="151.4">Vpos_Err</text>
<text x="108" y="154.6">AGND</text>
<text x="130.5" y="154.6">VPerr_I</text>
<text x="197.7" y="151.9">-24V</text>
<text x="214.1" y="155.9" transform="rotate(-90 214.1 155.9)">Vmotosa</text>
<text x="79.7" y="156.7">-15V</text>
<text x="122.1" y="156.7">-15V</text>
<text x="157.1" y="158.8">VImoto</text>
<text x="167.6" y="159.9">PGND</text>
<text x="189.9" y="161">PGND</text>
<text x="126.1" y="162">AGND</text>
</g>
<g font-size=".8" fill="#000080">
<text x="75.6" y="52.8">+</text>
<text x="90.5" y="52.8">+</text>
<text x="75" y="59.5" transform="rotate(180 75 59.5)">+</text>
<text x="89.9" y="59.5" transform="rotate(180 89.9 59.5)">+</text>
<text x="196" y="155" transform="rotate(180 196 155)">+</text>
<text x="202" y="153.6">+</text>
</g>
</svg>
